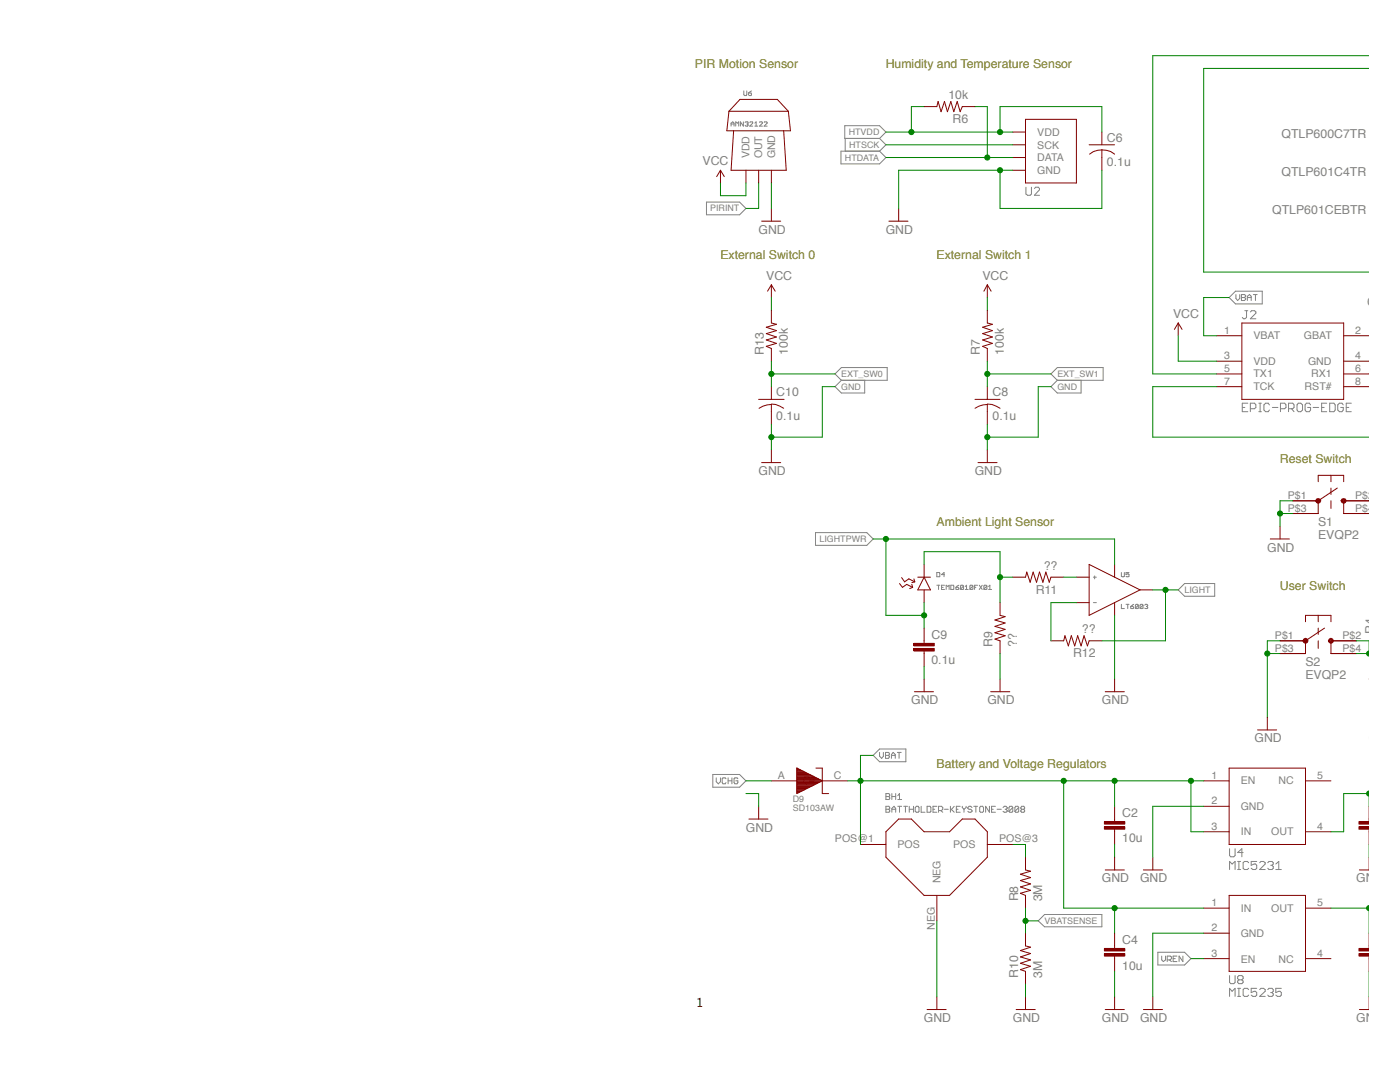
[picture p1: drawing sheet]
<svg xmlns="http://www.w3.org/2000/svg" width="279mm" height="216mm" viewBox="0 0 279 216" stroke-linecap="round" stroke-linejoin="round" font-family="sans-serif">
<g fill="none" stroke="#808080" stroke-width=".2">
<path d="M148.4 18.1v.8l.2 .2h.3l.1-.2v-.8M149.4 18.6h.5v.5h-.4l-.1-.2zM150 18.1l-.6 .5M145.9 25.2v-.6l.3-.3 .3 .3v.6M145.9 24.7h.6M146.8 25.2v-.9l.4 .3 .2-.3v.9M148.4 24.3v.9l-.6-.9v.9M148.7 24.4l.5-.1v.4M149 24.7h.2M149.2 24.7v.5h-.3l-.2-.2M149.6 24.4h.6v.2l-.6 .6h.6M150.6 25.2h.6"/>
<path d="M150.6 24.6l.3-.3v.9M151.6 24.4h.6v.2l-.6 .6h.6M152.5 24.4h.6v.2l-.6 .6h.6M167.8 30.2h7.7l1.3 1.2-1.3 1.3h-7.7zM168.6 25.1h6.9l1.3 1.3-1.3 1.2h-6.9zM168.7 27.6v2.6M175.5 27.6l1.3 1.3-1.3 1.3M204.7 37.4v1.3l.4 .3h.5l.2-.3v-1.3M206.4 37.6l.3-.2h.5l.3 .2v.3l-1.1 1.1h1.1M141 40.3h6.6l1.3 1.3-1.3 1.3h-6.6zM245.3 59.4l1.3-1.3h5.3v2.5h-5.3zM246.7 58.8v.7l.3 .5 .4-.5v-.7"/>
<path d="M247.8 58.8h.5l.3 .1-.3 .5 .3 .1v.2l-.3 .3h-.5zM247.8 59.4h.5M248.9 60v-.9l.5-.3 .3 .3v.9M248.9 59.4h.8M250.1 58.8h.8M250.5 58.8v1.2M167.9 75.9l-1.3 1.3 1.3 1.2h4.7v-2.5M167.9 73.3h9.2v2.6h-9.2l-1.3-1.3zM211 75.9l-1.3 1.3 1.3 1.2h4.8v-2.5M211 73.3h9.2v2.6h-9.2l-1.3-1.3zM248.4 62h.6M248.8 62v1.4l-.4 .2h-.2l-.3-.2"/>
<path d="M249.5 62.3l.3-.3h.6l.2 .3v.2l-1.1 1.1h1.1M247.9 81.3h.5M249 80.5h-1.1v1.6h1.1M249.5 81.6h.9l.2-.3v-.5l-.2-.3h-.9v1.6M251.2 80.5h.5M251.2 82.1h.5M251.5 80.5v1.6M253.3 80.8l-.2-.3h-.5l-.4 .3v1l.4 .3h.5l.2-.3M253.9 81.3h1.1M255.5 81.6h.9l.2-.3v-.5l-.2-.3h-.9v1.6M257.2 81.6h.8l.3-.3v-.5l-.3-.3h-.8v1.6M257.7 81.6l.6 .5"/>
<path d="M259.1 80.5h.5l.3 .3v1l-.3 .3h-.5l-.3-.3v-1zM261.6 80.8l-.3-.3h-.6l-.2 .3v1l.2 .3h.6l.3-.3v-.5h-.6M262.1 81.3h1.1M263.8 81.3h.5M264.8 80.5h-1v1.6h1M265.4 80.5h.8l.3 .3v1l-.3 .3h-.8zM268.1 80.8l-.3-.3h-.5l-.3 .3v1l.3 .3h.5l.3-.3v-.5h-.5M268.7 81.3h.5M269.7 80.5h-1v1.6h1M162.8 106.3h10.2l1.3 1.2-1.3 1.3h-10.2zM187 114.2h.5v.9h-.5zM187 116.8h.6"/>
<path d="M187.3 116.8v.8M187.9 117.2h.3M188.5 114.7h-.6l.5-.5v.9M188.5 116.8h-.6v.8h.6M188.8 117.6v-.8l.4 .2 .2-.2v.8M189.8 116.8h.5v.8h-.5zM190.8 117.2h.4l.2 .3-.5 .1zM191.4 116.8l-.6 .4M192.3 116.9l-.2-.1h-.3l-.1 .7M192.3 116.9v.6h-.6M192.3 116.9l-.6 .6M192.6 117.6h.6"/>
<path d="M192.6 117l.3-.2v.8M194.2 116.9l-.2-.1h-.3l-.1 .7M194.2 116.9v.6h-.6M194.2 116.9l-.6 .6M194.5 117.2h.3M195.1 116.8h-.6v.8M195.4 116.8l.6 .8M196 116.8l-.6 .8M197 116.9l-.2-.1h-.4v.7M197 116.9v.6h-.6M197 116.9l-.6 .6M197.3 117.6h.6"/>
<path d="M197.3 117l.2-.2v.8M218.2 115.2h.6M218.5 114.9v.6M223.8 114.2v.8l.2 .1 .4-.1v-.8M225.3 114.2h-.6v.5l.4-.2 .2 .2v.3h-.6M235.1 117.7l1.3-1.3h6v2.6h-6zM218.2 120.2h.6M223.8 120.6v.8h.6M224.7 120.6h.6M225.1 120.6v.8M225.7 121h.4l.2 .3h-.6zM226.3 120.6l-.6 .4"/>
<path d="M227.2 120.8v.5h-.6M227.2 120.8l-.4-.2-.2 .2v.5M227.2 120.8l-.6 .5M228.1 120.8v.5h-.6M228.1 120.8l-.2-.2-.4 .2v.5M228.1 120.8l-.6 .5M228.5 120.8l.4-.2 .1 .2-.1 .2M228.8 121h.1M228.9 121l.1 .3h-.5M142.3 154.5h5.3l1.3 1.3-1.3 1.3h-5.3zM142.9 155.2v.8l.5 .4 .4-.4v-.8M144.9 155.4l-.2-.2h-.4l-.2 .2v.7l.2 .3h.4l.2-.3"/>
<path d="M145.3 155.2v1.2M145.3 155.8h.8M146.1 155.2v1.2M147.3 155.4l-.2-.2h-.4l-.2 .2v.7l.2 .3h.4l.2-.6h-.5M174.3 150.7l1.2-1.2h5.3v2.5h-5.3zM175.5 150.1v.8l.5 .4 .3-.4v-.8M176.7 150.1h.6l.2 .2-.2 .4 .2 .4-.2 .2h-.6zM176.7 150.7h.6M176.8 158.3h.6l.2 .3-.2 .3 .2 .5-.2 .1h-.6zM176.8 158.9h.6M177.9 150.7h.8M177.9 151.3v-.7l.3-.5 .5 .5v.7"/>
<path d="M178 158.3v1.2M178 158.9h.8M178.8 158.3v1.2M179.1 150.1h.8M179.2 158.8l.3-.5v1.2M179.2 159.5h.7M179.4 150.1v1.2M176.8 160.9h.6l.2 .2-.2 .4 .2 .4-.2 .2h-.6zM176.8 161.5h.6M178 161.5h.8M178 162.1v-.8l.4-.4 .4 .4v.8M179.2 160.9h.7"/>
<path d="M179.5 160.9v1.2M180.4 160.9h.7M180.7 160.9v1.2M181.5 161.5h.8M181.5 160.9v1.2M182.3 160.9v1.2M182.6 161.1l.3-.2h.3l.2 .2v.8l-.2 .2-.6-.2zM183.8 160.9v1.2h.8M185 160.9h.6l.2 .2v.8l-.2 .2h-.6zM186.2 161.5h.3M187 160.9h-.8v1.2h.8M187.3 161.7h.6l.3-.2v-.4l-.3-.2h-.6v1.2"/>
<path d="M187.7 161.7l.5 .4M188.5 161.5h.8M189.7 160.9v1.2M189.8 161.5l.6 .6M190.4 160.9l-.7 .8M190.9 161.5h.3M191.6 160.9h-.7v1.2h.7M192 160.9v.2l.4 .4M192.4 161.5v.6M192.8 160.9v.2l-.4 .4M194 161.1l-.3-.2h-.3l-.3 .4 .6 .2 .3 .4-.3 .2-.6-.2M194.3 160.9h.8"/>
<path d="M194.8 160.9v1.2M195.7 160.9h.4l.2 .2v.8l-.2 .2h-.4l-.2-.2v-.8zM197.5 160.9v1.2l-.8-1.2v1.2M197.9 161.5h.3M198.6 160.9h-.7v1.2h.7M199 161.5h.8M200.2 161.1l.2-.2h.4l.2 .2v.2l-.2 .2M200.6 161.5h.2M200.8 161.5l.2 .4-.2 .2-.6-.2M202.1 161.1l-.1-.2h-.5l-.1 .2v.8M202.1 161.1v.8l-.1 .2h-.5l-.1-.2M202.1 161.1l-.7 .8"/>
<path d="M203.3 161.1l-.2-.2h-.4l-.2 .2v.8M203.3 161.1v.8l-.2 .2h-.4l-.2-.2M203.3 161.1l-.8 .8M203.9 161.5l-.2-.2 .2-.4h.4l.2 .2-.2 .4M203.9 161.5l-.2 .2 .2 .4h.4l.2-.2-.2-.4M203.9 161.5h.4M245.4 173.5v-1.6l.5 .5 .6-.5v1.6M247 173.5h.6M247 171.9h.6M247.2 171.9v1.6M249.2 172.1l-.3-.2h-.6l-.2 .2v1.1l.2 .3h.6l.3-.3M250.8 171.9h-1.1v.8l.6-.3h.2l.3 .3v.5l-.3 .3h-.5l-.3-.3"/>
<path d="M251.4 172.1l.3-.2h.5l.3 .2v.3l-1.1 1.1h1.1M253 172.1l.3-.2h.6l.2 .2v.3l-.2 .3M253.6 172.7h.3M253.9 172.7l.2 .2v.3l-.2 .3h-.6l-.3-.3M254.6 173.5h1.1M254.6 172.4l.6-.5v1.6M207.2 183.7l1.3-1.2h11.4v2.4h-11.4zM231.1 190h5.3l1.3 1.3-1.3 1.3h-5.3zM231.8 190.8v.7l.4 .4 .4-.4v-.7M232.9 191.5h.6l.3-.2v-.4l-.3-.1h-.6v1.1M233.4 191.5l.4 .4M234.1 191.3h.4"/>
<path d="M234.9 190.8h-.8v1.1h.8M236.1 190.8v1.1l-.8-1.1v1.1M245.4 198.8v-1.6l.5 .6 .6-.6v1.6M247 198.8h.6M247 197.2h.6M247.2 197.2v1.6M249.2 197.5l-.3-.3h-.6l-.2 .3v1.1l.2 .2h.6l.3-.2M250.8 197.2h-1.1v.9l.6-.3h.2l.3 .3v.5l-.3 .2h-.5l-.3-.2M251.4 197.5l.3-.3h.5l.3 .3v.3l-1.1 1h1.1M253 197.5l.3-.3h.6l.2 .3v.3l-.2 .3M253.6 198.1h.3M253.9 198.1l.2 .2v.3l-.2 .2h-.6l-.3-.2"/>
<path d="M255.7 197.2h-1.1v.9l.6-.3h.3l.2 .3v.5l-.2 .2h-.5l-.4-.2"/>
</g>
<g fill="none" stroke="#820000" stroke-width=".2">
<path d="M235.1 64.5l.8 1.2M235.1 64.5l-.7 1.2M235.1 64.5v2.5M258 99.9h5.1M263.1 99.9v2.6h-5.1M263.1 96.1v-1.3h5.1v1.3M265.6 94.8v1.3M265.6 97.4v1.3M265.6 99.9v1.6M266.9 97.4l-3.8 2.5M273.1 99.9h-4.9v2.6h4.9M251 145.6h3.8"/>
<path d="M252.9 143.1v2.5M171.7 168.5h5.1M176.8 166l2.5-2.6h2.6l2.5 2.6h5.1l2.5-2.6h2.6l2.4 2.6v5l-7.5 7.7h-5.1l-7.6-7.7zM187 178.7v5M197 168.5h5.1"/>
</g>
<path d="M267.8 99.6h.7l.1 .3-.1 .3-.4 .2-.3-.2-.2-.3h.3l.1-.2h.3l.1 .2-.3 .3-.2-.3h-.3z" fill-rule="evenodd" fill="#820000"/>
<path d="M267.8 99.6h.7l.2 .3-.2 .4-.3 .1-.4-.1-.1-.4h.2l.1-.1h.3l.1 .1-.2 .3-.3-.3h-.2z" fill="none" stroke="#820000" stroke-width=".2"/>
<path d="M262.7 99.6h.7l.2 .3-.2 .3-.3 .2-.4-.2-.1-.3h.2l.1-.2h.3l.1 .2-.2 .3-.3-.3h-.2z" fill-rule="evenodd" fill="#820000"/>
<g fill="none" stroke="#820000" stroke-width=".2">
<path d="M258 99.9h5.1M262.7 99.6h.7l.2 .3-.2 .4-.3 .1-.4-.1-.1-.4h.2l.1-.1h.3l.1 .1-.2 .3-.3-.3h-.2zM268.2 99.9h4.9M258 102.5h5.1M268.2 102.5h4.9M255.5 127.9h5M260.5 127.9v2.5h-5M260.5 124.1v-1.3h5.1v1.3M263.1 122.8v1.3M263.1 125.3v1.3M263.1 127.9v1.5M264.4 125.3l-3.9 2.6"/>
<path d="M270.7 127.9h-5.1v2.5h5.1"/>
</g>
<path d="M265.3 127.5l.3-.2 .3 .2 .2 .3-.2 .4-.3 .2-.3-.2-.2-.4h.2l.3-.2 .3 .2-.3 .3-.3-.3h-.2z" fill-rule="evenodd" fill="#820000"/>
<path d="M265.3 127.5l.3-.1 .4 .1 .1 .4-.1 .3-.4 .2-.3-.2-.2-.3h.3l.2-.3 .3 .3-.3 .2-.2-.2h-.3z" fill="none" stroke="#820000" stroke-width=".2"/>
<path d="M260.2 127.5l.3-.2 .4 .2 .1 .3-.1 .4-.4 .2-.3-.2-.2-.4h.3l.2-.2 .3 .2-.3 .3-.2-.3h-.3z" fill-rule="evenodd" fill="#820000"/>
<g fill="none" stroke="#820000" stroke-width=".2">
<path d="M255.5 127.9h5M255.5 130.4h5M260.2 127.5l.3-.1 .4 .1 .1 .4-.1 .3-.4 .2-.3-.2-.2-.3h.3l.2-.3 .3 .3-.3 .2-.2-.2h-.3zM265.6 127.9h5.1M265.6 130.4h5.1M153.9 155.8h15.3M159 153.3h.1M159 153.3l5.1 2.5-5.1 2.5zM159 158.2h.3M159 158.1h.5M159 157.9h.8M159 157.8h1"/>
<path d="M159 157.7h1.3M159 157.6h1.5M159 157.4h1.8M159 157.3h2.1M159 157.2h2.3M159 157.1h2.6M159 156.9h2.8M159 156.8h3.1M159 156.7h3.3M159 156.6h3.6M159 156.4h3.8M159 156.3h4.1"/>
<path d="M159 156.1h4.3M159 156.1h4.6M159 155.9h4.9M159 155.6h4.9M159 155.6h4.6M159 155.4h4.3M159 155.3h4.1M159 155.1h3.8M159 155h3.6M159 154.9h3.3M159 154.8h3.1M159 154.6h2.8"/>
<path d="M159 154.5h2.6M159 154.4h2.3M159 154.3h2.1M159 154.1h1.8M159 154h1.5M159 153.9h1.3M159 153.8h1M159 153.6h.8M159 153.5h.5M159 153.4h.3M162.8 153.3h1.3v5h1.3M149.5 163.4h3.8"/>
<path d="M151.4 160.9v2.5M245.3 178.7h15.2v15.1h-15.2zM187 198.9v2.5M222.4 188.7v.6M222.4 190.8v.5M230.1 198.9v2.5M240.2 181.2h5.1M240.2 186.2h5.1M240.2 191.3h5.1M260.5 181.2h5.1M260.5 191.3h5.1M185 201.4h3.8"/>
<path d="M228.2 201.4h3.8"/>
</g>
<path d="M220.4 190.2h4.1v.6h-4.1z" fill="#820000"/>
<path d="M220.4 190.3h4.1v.5h-4.1z" fill="none" stroke="#820000" stroke-width=".2"/>
<path d="M220.4 189.2h4.1v.5h-4.1z" fill="#820000"/>
<path d="M220.4 189.3h4.1v.5h-4.1zM222.4 186.2v2.5M222.4 191.3v2.5" fill="none" stroke="#820000" stroke-width=".2"/>
<path d="M271.2 190.2h1.9v.6h-1.9z" fill="#820000"/>
<path d="M273.1 190.3h-1.9v.5h1.9" fill="none" stroke="#820000" stroke-width=".2"/>
<path d="M271.2 189.2h1.9v.5h-1.9z" fill="#820000"/>
<path d="M222.4 198.9v2.5M273.1 189.3h-1.9v.5h1.9M220.6 201.4h3.8M271.3 201.4h1.8" fill="none" stroke="#820000" stroke-width=".2"/>
<path d="M271.2 164.9h1.9v.5h-1.9z" fill="#820000"/>
<path d="M273.1 165h-1.9v.5h1.9" fill="none" stroke="#820000" stroke-width=".2"/>
<path d="M271.2 163.9h1.9v.5h-1.9z" fill="#820000"/>
<path d="M222.4 163.4v.5M222.4 165.5v.5M228.2 173.6h3.8M230.1 171v2.6M271.3 173.6h1.8M273.1 163.9h-1.9v.5h1.9" fill="none" stroke="#820000" stroke-width=".2"/>
<path d="M220.4 164.9h4.1v.5h-4.1z" fill="#820000"/>
<path d="M220.4 165h4.1v.5h-4.1z" fill="none" stroke="#820000" stroke-width=".2"/>
<path d="M220.4 163.9h4.1v.5h-4.1z" fill="#820000"/>
<g fill="none" stroke="#820000" stroke-width=".2">
<path d="M143.8 34l.7 1.2M143.8 34l-.8 1.2M143.8 34v2.5M184.4 21.3h2.6l.2-1 .6 2 .7-2 .6 2 .7-2 .6 2 .6-2 .6 2 .4-1h2.6M202.1 31.4h2.6M202.1 34h2.6M202.1 28.9h2.6M202.1 26.4h2.6M204.7 23.8h10.1v12.7h-10.1zM217.4 28.9h5M219.9 29.9l1.8 .3 .7 .6M219.9 29.9l-1.7 .3-.8 .6"/>
<path d="M219.9 26.4v2.5M219.9 29.9v4.1M152 44.1h3.8M153.9 41.6v2.5M177.4 44.1h3.8M179.3 41.6v2.5M197 56.8l.8 1.3M197 56.8l-.6 1.3M197 56.8v2.6M194.6 79.7h5M197 61.9v2.6l1.1 .2-2 .6 2 .7-2 .6 2 .6-2 .6 2 .7-2 .6 .9 .4v2.6M197 77.2v2.5"/>
<path d="M242.8 72.1h5M242.8 74.6h5M242.8 77.2h5M242.8 67h5M247.8 64.5h20.4v15.2h-20.4zM268.2 72.1h4.9M268.2 74.6h4.9M268.2 77.2h4.9M268.2 67h4.9M194.6 81.5l.7-.5 1.7-.3v4M195.2 92.3h3.8M197 80.6l1 .1 1.6 .8"/>
<path d="M197 89.8v2.5M179.5 116.4l.6 .8 .9-.6 1.1 .6M179.9 115.3l.6 .8 .9-.6 1.2 .6M182 116.6l.1 .6M182.1 117.2l-.6 .3M182.4 115.5l.2 .6M182.6 116.1l-.6 .2M183.2 115.2h2.5M184.4 115.2l1.3 2.5h-2.5zM184.4 112.6v2.6M184.4 117.7v2.5M202.1 115.2h2.6l.2-1 .7 2 .6-2 .7 2 .6-2 .6 2 .6-2 .7 2 .3-1h2.6"/>
<path d="M214.8 115.2h2.6M217.4 112.6l10.1 5.1-10.1 5.1zM222.4 112.6v2.6M227.5 117.7h2.6M253.5 107.5h3.8M255.5 105v2.5M184.4 127.9v.5M184.4 129.9v.5M197.7 138h3.8M199.6 120.2v2.6l1 .2-2 .7 2 .6-2 .7 2 .6-2 .7 2 .6-2 .6 1 .4v2.5M199.6 135.5v2.5M209.7 127.9h2.6l.2-1 .7 2 .6-2 .7 2 .6-2 .7 2 .5-2 .7 2 .4-1h2.5"/>
<path d="M214.8 120.2h2.6M222.4 120.2v2.6M240.2 155.8h5.1M245.3 153.3h15.2v15.2h-15.2zM260.5 155.8h5.1M204.7 171v2.6l1 .2-2.1 .6 2.1 .7-2.1 .6 2.1 .7-2.1 .6 2.1 .7-2.1 .5 1.1 .5v2.5M220.4 163.9h4.1v.5h-4.1zM220.6 173.6h3.8M222.4 160.9v2.5M222.4 166v2.5M222.4 171v2.6M240.2 166h5.1"/>
<path d="M240.2 160.9h5.1M260.5 166h5.1M204.7 186.2v2.5l1 .3-2.1 .7 2.1 .6-2.1 .6 2.1 .6-2.1 .7 2.1 .6-2.1 .7 1.1 .3v2.6M204.7 198.9v2.5M202.8 201.4h3.8"/>
</g>
<path d="M182.4 129.4h4v.5h-4z" fill="#820000"/>
<path d="M182.4 129.4h4.1v.5h-4.1z" fill="none" stroke="#820000" stroke-width=".2"/>
<path d="M182.4 128.4h4v.5h-4z" fill="#820000"/>
<g fill="none" stroke="#820000" stroke-width=".2">
<path d="M145.5 22.2l2.2-2.4h7.4l2.2 2.4M145.5 22.2l-.4 3.9h12.7l-.5-3.9M145.5 22.2h11.8M146.4 26.1l-.5 7.9h11l-.5-7.9M148.9 34v2.5M151.4 34v2.5M153.9 34v2.5M153.9 56.8l.8 1.3M153.9 56.8l-.7 1.3M153.9 56.8v2.6M151.4 79.7h5.1M153.9 61.9v2.6l1.1 .2-2.1 .6 2.1 .7-2.1 .6 2.1 .6-2.1 .6 2.1 .7-2.1 .6 1 .4v2.6"/>
<path d="M153.9 77.2v2.5M151.5 81.5l.8-.5 1.6-.3v4M152 92.3h3.8M153.9 80.6l.9 .1 1.6 .8M153.9 89.8v2.5M182.4 128.4h4.1v.5h-4.1zM182.5 138h3.8M184.4 125.3v2.6M184.4 130.4v2.5M184.4 135.5v2.5M220.6 138h3.8M222.4 135.5v2.5"/>
</g>
<path d="M273.1 11.1h-43v63.5h12.7M235.1 67v5.1h7.7M242.8 77.2h-12.7v10h43M265.6 181.2h7.5" fill="none" stroke="#008100" stroke-width=".2"/>
<path d="M272.8 180.9l.3-.2v1a.53 .53 0 0 1-.3-.8z" fill="#008100"/>
<path d="M273.1 158.3h-4.9v7.7h-2.6M273.1 180.7a.48 .48 0 0 0-.4 .5 .48 .48 0 0 0 .4 .5" fill="none" stroke="#008100" stroke-width=".2"/>
<path d="M272.8 158.1l.3-.3v1a.53 .53 0 0 1-.3-.7z" fill="#008100"/>
<g fill="none" stroke="#008100" stroke-width=".2">
<path d="M273.1 13.7h-32.9v40.6h32.9M143.8 36.5v2.6h5.1v-2.6M199.6 34v7.6h20.3v-7.6M202.1 34h-22.8v7.6M153.9 59.4v2.5M197 59.4v2.5M148.9 158.3h2.5v2.6M273.1 157.9a.48 .48 0 0 0-.4 .4 .48 .48 0 0 0 .4 .5M222.4 168.5v2.5M240.2 160.9h-10.1v10.1M187 183.7v15.2M204.7 196.4v2.5"/>
<path d="M222.4 193.8v5.1M240.2 186.2h-10.1v12.7"/>
</g>
<circle cx="199.6" cy="34" r=".51" fill="#008100"/>
<g fill="none" stroke="#008100" stroke-width=".2">
<path d="M153.9 36.5v5.1M209.7 77.2h-2.5v10h-10.2M197 84.7v5.1"/>
<circle cx="199.6" cy="34" r=".51"/>
</g>
<circle cx="197" cy="87.2" r=".51" fill="#008100"/>
<g fill="none" stroke="#008100" stroke-width=".2">
<path d="M252.9 130.4h2.6M255.5 127.9h-2.6v15.2"/>
<circle cx="197" cy="87.2" r=".51"/>
</g>
<circle cx="252.9" cy="130.4" r=".51" fill="#008100"/>
<g fill="none" stroke="#008100" stroke-width=".2">
<path d="M258 99.9h-2.5v5.1M255.5 102.5h2.5"/>
<circle cx="252.9" cy="130.4" r=".51"/>
</g>
<circle cx="255.4" cy="102.4" r=".51" fill="#008100"/>
<g fill="none" stroke="#008100" stroke-width=".2">
<path d="M166.6 77.2h-2.5v10h-10.2M153.9 84.7v5.1"/>
<circle cx="255.5" cy="102.5" r=".51"/>
</g>
<circle cx="153.9" cy="87.2" r=".51" fill="#008100"/>
<g fill="none" stroke="#008100" stroke-width=".2">
<path d="M245.3 59.4h-5.1v7.6h2.6M184.4 132.9v2.6M199.6 130.4v5.1M222.4 122.8v12.7M169.2 155.8h71M174.3 150.7h-2.6v17.8M212.3 155.8v25.4h27.9M222.4 155.8v5.1M237.7 155.8v10.2h2.5M222.4 181.2v5"/>
<circle cx="153.9" cy="87.2" r=".51"/>
</g>
<circle cx="171.7" cy="155.8" r=".51" fill="#008100"/>
<circle cx="171.7" cy="155.8" r=".51" fill="none" stroke="#008100" stroke-width=".2"/>
<circle cx="222.4" cy="181.2" r=".51" fill="#008100"/>
<circle cx="222.4" cy="181.2" r=".51" fill="none" stroke="#008100" stroke-width=".2"/>
<circle cx="237.7" cy="155.8" r=".51" fill="#008100"/>
<circle cx="237.7" cy="155.8" r=".51" fill="none" stroke="#008100" stroke-width=".2"/>
<circle cx="212.3" cy="155.8" r=".51" fill="#008100"/>
<circle cx="212.3" cy="155.8" r=".51" fill="none" stroke="#008100" stroke-width=".2"/>
<circle cx="222.4" cy="155.8" r=".51" fill="#008100"/>
<g fill="none" stroke="#008100" stroke-width=".2">
<path d="M176.8 26.4h25.3M184.4 21.3h-2.5v5.1M199.6 26.4v-5.1h20.3v5.1M148.9 155.8h5M237.7 191.3h2.5"/>
<circle cx="222.4" cy="155.8" r=".51"/>
</g>
<circle cx="199.6" cy="26.3" r=".51" fill="#008100"/>
<circle cx="199.6" cy="26.4" r=".51" fill="none" stroke="#008100" stroke-width=".2"/>
<circle cx="181.9" cy="26.3" r=".51" fill="#008100"/>
<g fill="none" stroke="#008100" stroke-width=".2">
<path d="M176.8 28.9h25.3M176.8 31.4h25.3M194.6 21.3h2.4v10.1"/>
<circle cx="181.9" cy="26.4" r=".51"/>
</g>
<circle cx="197" cy="31.4" r=".51" fill="#008100"/>
<g fill="none" stroke="#008100" stroke-width=".2">
<path d="M151.4 36.5v5.1h-2.5M197 72.1v5.1M197 74.6h12.7"/>
<circle cx="197" cy="31.4" r=".51"/>
</g>
<circle cx="197" cy="74.6" r=".51" fill="#008100"/>
<g fill="none" stroke="#008100" stroke-width=".2">
<path d="M270.7 127.9h2.4M270.7 130.4h2.4"/>
<circle cx="197" cy="74.6" r=".51"/>
</g>
<path d="M272.8 130.1l.3-.2v1a.53 .53 0 0 1-.3-.8z" fill="#008100"/>
<path d="M174.3 107.5h48.1v5.1M176.8 107.5v15.3h7.6M184.4 120.2v5.1M273.1 129.9a.48 .48 0 0 0-.4 .5 .48 .48 0 0 0 .4 .5" fill="none" stroke="#008100" stroke-width=".2"/>
<circle cx="176.8" cy="107.5" r=".51" fill="#008100"/>
<circle cx="176.8" cy="107.5" r=".51" fill="none" stroke="#008100" stroke-width=".2"/>
<circle cx="184.4" cy="122.8" r=".51" fill="#008100"/>
<g fill="none" stroke="#008100" stroke-width=".2">
<path d="M184.4 112.6v-2.5h15.2v10.1M199.6 115.2h2.5"/>
<circle cx="184.4" cy="122.8" r=".51"/>
</g>
<circle cx="199.6" cy="115.1" r=".51" fill="#008100"/>
<g fill="none" stroke="#008100" stroke-width=".2">
<path d="M212.3 115.2h2.5M230.1 117.7h5M232.6 117.7v10.2h-12.7M214.8 120.2h-5.1v7.7"/>
<circle cx="199.6" cy="115.2" r=".51"/>
</g>
<circle cx="232.6" cy="117.7" r=".51" fill="#008100"/>
<g fill="none" stroke="#008100" stroke-width=".2">
<path d="M153.9 72.1v5.1M153.9 74.6h12.7"/>
<circle cx="232.6" cy="117.7" r=".51"/>
</g>
<circle cx="153.9" cy="74.6" r=".51" fill="#008100"/>
<g fill="none" stroke="#008100" stroke-width=".2">
<path d="M204.7 181.2v5M204.7 183.7h2.5"/>
<circle cx="153.9" cy="74.6" r=".51"/>
</g>
<circle cx="204.6" cy="183.7" r=".51" fill="#008100"/>
<g fill="none" stroke="#008100" stroke-width=".2">
<path d="M202.1 168.5h2.6v2.5"/>
<circle cx="204.7" cy="183.7" r=".51"/>
</g>
<path d="M245.4 169.4v1.3l.2 .3h.6l.3-.3v-1.3M248.1 170.1h-1.1l.8-.7v1.6M245.4 194.7v1.3l.2 .3h.6l.3-.3v-1.3M247.2 195.5l-.2 .3v.2l.2 .3h.6l.3-.3v-.2l-.3-.3M247.2 195.5l-.2-.2v-.4l.2-.2h.6l.3 .2v.4l-.3 .2M247.2 195.5h.6" fill="none" stroke="#808080" stroke-width=".2"/>
<text font-size="2.7" x="139" y="200.9">1</text>
<g font-size="2.5" fill="#808100">
<text x="138.7" y="13.6">PIR Motion Sensor</text>
<text x="176.8" y="13.6">Humidity and Temperature Sensor</text>
<text x="143.8" y="51.7">External Switch 0</text>
<text x="186.9" y="51.7">External Switch 1</text>
<text x="255.4" y="92.3">Reset Switch</text>
<text x="186.9" y="105">Ambient Light Sensor</text>
<text x="255.4" y="117.7">User Switch</text>
<text x="186.9" y="153.2">Battery and Voltage Regulators</text>
</g>
<g font-size="2.5" fill="#808080">
<text x="189.3" y="19.7">10k</text>
<text x="190.1" y="24.5">R6</text>
<text x="220.9" y="28.2">C6</text>
<text x="255.8" y="27.5">QTLP600C7TR</text>
<text x="140.2" y="32.9">VCC</text>
<text x="220.9" y="33.1">0.1u</text>
<text x="255.8" y="35.1">QTLP601C4TR</text>
<text x="151.4" y="46.6">GND</text>
<text x="176.8" y="46.6">GND</text>
<text x="253.9" y="42.7">QTLP601CEBTR</text>
<text x="152.9" y="55.8">VCC</text>
<text x="196" y="55.8">VCC</text>
<text x="234.1" y="63.4">VCC</text>
<text x="272.9" y="61.1">GND</text>
<text x="152.4" y="70.7" transform="rotate(-90 152.4 70.7)">R13</text>
<text x="157.2" y="70.7" transform="rotate(-90 157.2 70.7)">100k</text>
<text x="195.6" y="70.7" transform="rotate(-90 195.6 70.7)">R7</text>
<text x="200.4" y="70.7" transform="rotate(-90 200.4 70.7)">100k</text>
<text x="154.9" y="83.8">0.1u</text>
<text x="154.9" y="79">C10</text>
<text x="198.1" y="83.8">0.1u</text>
<text x="198.1" y="79">C8</text>
<text x="151.4" y="94.9">GND</text>
<text x="194.5" y="94.9">GND</text>
<text x="263" y="107.5">EVQP2</text>
<text x="263" y="105">S1</text>
<text x="208.3" y="113.6">??</text>
<text x="252.9" y="110.1">GND</text>
<text x="206.7" y="118.4">R11</text>
<text x="185.9" y="127.5">C9</text>
<text x="198.1" y="129.1" transform="rotate(-90 198.1 129.1)">R9</text>
<text x="202.9" y="129.1" transform="rotate(-90 202.9 129.1)">??</text>
<text x="214.1" y="131.1">R12</text>
<text x="215.9" y="126.3">??</text>
<text x="274.2" y="126.6" transform="rotate(-90 274.2 126.6)">R4</text>
<text x="185.9" y="132.5">0.1u</text>
<text x="260.5" y="135.5">EVQP2</text>
<text x="260.5" y="132.9">S2</text>
<text x="181.8" y="140.5">GND</text>
<text x="197.1" y="140.5">GND</text>
<text x="219.9" y="140.5">GND</text>
<text x="250.4" y="148.2">GND</text>
<text x="148.8" y="165.9">GND</text>
<text x="224" y="163">C2</text>
<text x="224" y="168.1">10u</text>
<text x="203.2" y="179.9" transform="rotate(-90 203.2 179.9)">R8</text>
<text x="208" y="179.9" transform="rotate(-90 208 179.9)">3M</text>
<text x="219.9" y="176.1">GND</text>
<text x="227.5" y="176.1">GND</text>
<text x="270.7" y="176.1">GND</text>
<text x="224" y="188.4">C4</text>
<text x="203.2" y="195.1" transform="rotate(-90 203.2 195.1)">R10</text>
<text x="208" y="195.1" transform="rotate(-90 208 195.1)">3M</text>
<text x="224" y="193.5">10u</text>
<text x="184.4" y="204">GND</text>
<text x="202.1" y="204">GND</text>
<text x="219.9" y="204">GND</text>
<text x="227.5" y="204">GND</text>
<text x="270.7" y="204">GND</text>
</g>
<g font-size="2.1" fill="#808080">
<text x="207" y="29.6">SCK</text>
<text x="207" y="27.1">VDD</text>
<text x="149.6" y="31.6" transform="rotate(-90 149.6 31.6)">VDD</text>
<text x="152.1" y="31.6" transform="rotate(-90 152.1 31.6)">OUT</text>
<text x="154.7" y="31.6" transform="rotate(-90 154.7 31.6)">GND</text>
<text x="207" y="32.2">DATA</text>
<text x="207" y="34.7">GND</text>
<text x="244.3" y="71.7">3</text>
<text x="244.3" y="66.6">1</text>
<text x="250.2" y="67.7">VBAT</text>
<text x="260.2" y="67.7">GBAT</text>
<text x="270.5" y="71.7">4</text>
<text x="270.5" y="66.6">2</text>
<text x="244.3" y="74.2">5</text>
<text x="244.3" y="76.7">7</text>
<text x="250.2" y="72.8">VDD</text>
<text x="250.2" y="75.3">TX1</text>
<text x="250.2" y="77.9">TCK</text>
<text x="260.4" y="77.9">RST#</text>
<text x="261" y="72.8">GND</text>
<text x="261.6" y="75.3">RX1</text>
<text x="270.5" y="76.7">8</text>
<text x="270.5" y="74.2">6</text>
<text x="257" y="99.6">P$1</text>
<text x="270.5" y="99.6">P$2</text>
<text x="257" y="102.1">P$3</text>
<text x="270.5" y="102.1">P$4</text>
<text x="254.5" y="127.5">P$1</text>
<text x="254.5" y="130">P$3</text>
<text x="267.9" y="127.5">P$2</text>
<text x="267.9" y="130">P$4</text>
<text x="155.2" y="155.4">A</text>
<text x="166.4" y="155.4">C</text>
<text x="241.8" y="155.4">1</text>
<text x="262.8" y="155.4">5</text>
<text x="160.2" y="156.5">CA</text>
<text x="241.8" y="160.5">2</text>
<text x="247.6" y="161.6">GND</text>
<text x="247.6" y="156.5">EN</text>
<text x="255.1" y="156.5">NC</text>
<text x="241.8" y="165.6">3</text>
<text x="247.6" y="166.7">IN</text>
<text x="253.7" y="166.7">OUT</text>
<text x="262.8" y="165.6">4</text>
<text x="166.6" y="168.1">POS@1</text>
<text x="179.1" y="169.2">POS</text>
<text x="190.2" y="169.2">POS</text>
<text x="199.4" y="168.1">POS@3</text>
<text x="187.7" y="176.3" transform="rotate(-90 187.7 176.3)">NEG</text>
<text x="186.6" y="185.5" transform="rotate(-90 186.6 185.5)">NEG</text>
<text x="241.8" y="180.8">1</text>
<text x="241.8" y="185.9">2</text>
<text x="247.6" y="181.9">IN</text>
<text x="253.7" y="181.9">OUT</text>
<text x="262.8" y="180.8">5</text>
<text x="241.8" y="190.9">3</text>
<text x="247.6" y="187">GND</text>
<text x="262.8" y="190.9">4</text>
<text x="247.6" y="192.1">EN</text>
<text x="255.1" y="192.1">NC</text>
</g>
<g font-size="1.8" fill="#808080">
<text x="169.4" y="27">HTVDD</text>
<text x="169.5" y="29.5">HTSCK</text>
<text x="168.6" y="32">HTDATA</text>
<text x="141.7" y="42.2">PIRINT</text>
<text x="167.9" y="77.7">GND</text>
<text x="167.9" y="75.2">EXT_SW0</text>
<text x="211" y="77.7">GND</text>
<text x="211" y="75.2">EXT_SW1</text>
<text x="163.6" y="108.2">LIGHTPWR</text>
<text x="236.4" y="118.3">LIGHT</text>
<text x="158.2" y="161.9">SD103AW</text>
<text x="158.2" y="160.1">D9</text>
<text x="208.5" y="184.3">VBATSENSE</text>
</g>
</svg>
